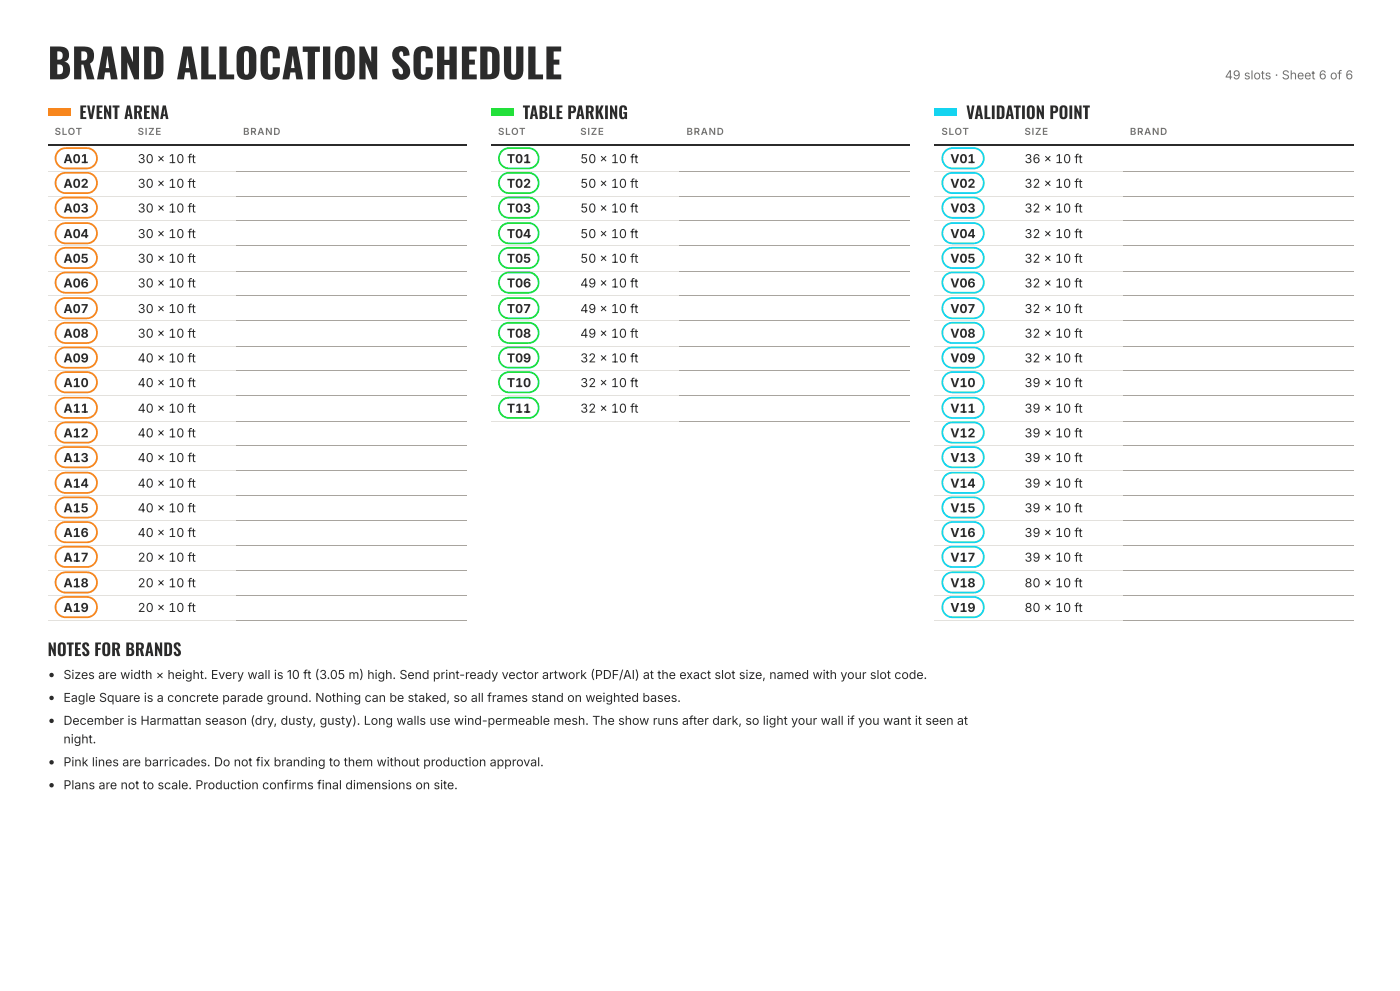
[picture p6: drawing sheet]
<svg xmlns="http://www.w3.org/2000/svg" width="420mm" height="297mm" viewBox="0 0 420 297" stroke-linecap="round" stroke-linejoin="round" font-family="sans-serif">
<g fill="#2b2b2b">
<path d="M14.3 43.4h24.9v.5h-24.9z"/>
<path d="M39.2 43.4h31.7v.5h-31.7z"/>
<path d="M70.9 43.4h69.1v.5h-69.1z"/>
</g>
<g fill="none" stroke="#e3e1dd" stroke-width=".3">
<path d="M14.3 51.5h56.6M14.3 58.9h56.6M14.3 66.3h56.6M14.3 73.7h56.6M14.3 81.4h56.6M14.3 88.8h56.6M14.3 96.2h56.6M14.3 103.8h56.6M14.3 111.3h56.6M14.3 118.7h56.6M14.3 126.3h56.6M14.3 133.7h56.6"/>
<path d="M14.3 141.2h56.6M14.3 148.6h56.6M14.3 156.2h56.6M14.3 163.6h56.6M14.3 171.1h56.6M14.3 178.7h56.6M14.3 186.1h56.6"/>
</g>
<g fill="none" stroke="#a8a49e" stroke-width=".3">
<path d="M70.9 51.5h69.1M70.9 58.9h69.1M70.9 66.3h69.1M70.9 73.7h69.1M70.9 81.4h69.1M70.9 88.8h69.1M70.9 96.2h69.1M70.9 103.8h69.1M70.9 111.3h69.1M70.9 118.7h69.1M70.9 126.3h69.1M70.9 133.7h69.1"/>
<path d="M70.9 141.2h69.1M70.9 148.6h69.1M70.9 156.2h69.1M70.9 163.6h69.1M70.9 171.1h69.1M70.9 178.7h69.1M70.9 186.1h69.1"/>
</g>
<path d="M14.3 32.3h6.9v2.4h-6.9z" fill="#f7861d"/>
<g fill="none" stroke="#f7861d" stroke-width=".53">
<path d="M17.6 45.3l.8-.5 .9-.3h6.8a3 3 0 0 1 3 3 3 3 0 0 1-3 3h-6.4a3 3 0 0 1-2.8-1.8 3 3 0 0 1 .7-3.4zM17.6 52.7l.8-.5 .9-.3h6.8a3 3 0 0 1 3 3 3 3 0 0 1-3 3h-6.4a3 3 0 0 1-2.8-1.8 3 3 0 0 1 .7-3.4zM17.6 60.2l.8-.6 .9-.3h6.8a3 3 0 0 1 3 3 3 3 0 0 1-3 3.1h-6.4a3 3 0 0 1-2.8-1.9 3 3 0 0 1 .7-3.3zM17.6 67.8l.8-.5 .9-.3 6.8-.1a3 3 0 0 1 3 3.1 3 3 0 0 1-3 3h-6.4a3 3 0 0 1-2.8-1.9 3 3 0 0 1 .7-3.3zM17.6 75.2l.8-.5 .9-.3 6.8-.1a3 3 0 0 1 3 3.1 3 3 0 0 1-3 3h-6.4a3 3 0 0 1-2.8-1.8 3 3 0 0 1 .7-3.4zM17.6 82.6l.8-.5 .9-.3h6.8a3 3 0 0 1 3 3 3 3 0 0 1-3 3h-6.4a3 3 0 0 1-2.8-1.8 3 3 0 0 1 .7-3.4zM17.6 90.3l.8-.6 .9-.2 6.8-.1a3 3 0 0 1 3 3.1 3 3 0 0 1-3 3h-6.4a3 3 0 0 1-2.8-1.9 3 3 0 0 1 .7-3.3zM17.6 97.7l.8-.5 .9-.3 6.8-.1a3 3 0 0 1 3 3.1 3 3 0 0 1-3 3h-6.4a3 3 0 0 1-2.8-1.9 3 3 0 0 1 .7-3.3zM17.6 105.1l.8-.5 .9-.3 6.8-.1a3 3 0 0 1 3 3.1 3 3 0 0 1-3 3h-6.4a3 3 0 0 1-2.8-1.8 3 3 0 0 1 .7-3.4zM17.6 112.5l.8-.5 .9-.3h6.8a3 3 0 0 1 3 3 3 3 0 0 1-3 3h-6.4a3 3 0 0 1-2.8-1.8 3 3 0 0 1 .7-3.4zM17.6 120.2l.8-.6 .9-.2 6.8-.1a3 3 0 0 1 3 3.1 3 3 0 0 1-3 3h-6.4a3 3 0 0 1-2.8-1.9 3 3 0 0 1 .7-3.3zM17.6 127.6l.8-.6 .9-.2 6.8-.1a3 3 0 0 1 3 3.1 3 3 0 0 1-3 3h-6.4a3 3 0 0 1-2.8-1.9 3 3 0 0 1 .7-3.3z"/>
<path d="M17.6 135l.8-.5 .9-.3 6.8-.1a3 3 0 0 1 3 3.1 3 3 0 0 1-3 3h-6.4a3 3 0 0 1-2.8-1.8 3 3 0 0 1 .7-3.4zM17.6 142.7l.8-.6 .9-.3h6.8a3 3 0 0 1 3 3.1 3 3 0 0 1-3 3h-6.4a3 3 0 0 1-2.8-1.9 3 3 0 0 1 .7-3.3zM17.6 150.1l.8-.6 .9-.2 6.8-.1a3 3 0 0 1 3 3.1 3 3 0 0 1-3 3h-6.4a3 3 0 0 1-2.8-1.9 3 3 0 0 1 .7-3.3zM17.6 157.5l.8-.6 .9-.2 6.8-.1a3 3 0 0 1 3 3.1 3 3 0 0 1-3 3h-6.4a3 3 0 0 1-2.8-1.9 3 3 0 0 1 .7-3.3zM17.6 164.9l.8-.5 .9-.3 6.8-.1a3 3 0 0 1 3 3.1 3 3 0 0 1-3 3h-6.4a3 3 0 0 1-2.8-1.9 3 3 0 0 1 .7-3.3zM17.6 172.6l.8-.6 .9-.3h6.8a3 3 0 0 1 3 3.1 3 3 0 0 1-3 3h-6.4a3 3 0 0 1-2.8-1.9 3 3 0 0 1 .7-3.3zM17.6 180l.8-.6 .9-.3h6.8a3 3 0 0 1 3 3.1 3 3 0 0 1-3 3h-6.4a3 3 0 0 1-2.8-1.9 3 3 0 0 1 .7-3.3z"/>
</g>
<g fill="#2b2b2b">
<path d="M147.4 43.4h24.6v.5h-24.6z"/>
<path d="M172 43.4h32v.5h-32z"/>
<path d="M204 43.4h69v.5h-69z"/>
</g>
<path d="M147.4 51.5h56.6M147.4 58.9h56.6M147.4 66.3h56.6M147.4 73.7h56.6M147.4 81.4h56.6M147.4 88.8h56.6M147.4 96.2h56.6M147.4 103.8h56.6M147.4 111.3h56.6M147.4 118.7h56.6M147.4 126.3h56.6" fill="none" stroke="#e3e1dd" stroke-width=".3"/>
<path d="M204 51.5h69M204 58.9h69M204 66.3h69M204 73.7h69M204 81.4h69M204 88.8h69M204 96.2h69M204 103.8h69M204 111.3h69M204 118.7h69M204 126.3h69" fill="none" stroke="#a8a49e" stroke-width=".3"/>
<path d="M147.4 32.3h6.9v2.4h-6.9z" fill="#22e03a"/>
<path d="M150.6 45.3l.9-.5 .9-.3h6.2a3 3 0 0 1 3.1 3 3 3 0 0 1-3.1 3h-5.8a3 3 0 0 1-2.8-1.8 3 3 0 0 1 .6-3.4zM150.6 52.7l.9-.5 .9-.3h6.2a3 3 0 0 1 3.1 3 3 3 0 0 1-3.1 3h-5.8a3 3 0 0 1-2.8-1.8 3 3 0 0 1 .6-3.4zM150.6 60.2l.9-.6 .9-.3h6.2a3 3 0 0 1 3.1 3 3 3 0 0 1-3.1 3.1h-5.8a3 3 0 0 1-2.8-1.9 3 3 0 0 1 .6-3.3zM150.6 67.8l.9-.5 .9-.3 6.2-.1a3 3 0 0 1 3.1 3.1 3 3 0 0 1-3.1 3h-5.8a3 3 0 0 1-2.8-1.9 3 3 0 0 1 .6-3.3zM150.6 75.2l.9-.5 .9-.3 6.2-.1a3 3 0 0 1 3.1 3.1 3 3 0 0 1-3.1 3h-5.8a3 3 0 0 1-2.8-1.8 3 3 0 0 1 .6-3.4zM150.6 82.6l.9-.5 .9-.3h6.2a3 3 0 0 1 3.1 3 3 3 0 0 1-3.1 3h-5.8a3 3 0 0 1-2.8-1.8 3 3 0 0 1 .6-3.4zM150.6 90.3l.9-.6 .9-.2 6.2-.1a3 3 0 0 1 3.1 3.1 3 3 0 0 1-3.1 3h-5.8a3 3 0 0 1-2.8-1.9 3 3 0 0 1 .6-3.3zM150.6 97.7l.9-.5 .9-.3 6.2-.1a3 3 0 0 1 3.1 3.1 3 3 0 0 1-3.1 3h-5.8a3 3 0 0 1-2.8-1.9 3 3 0 0 1 .6-3.3zM150.6 105.1l.9-.5 .9-.3 6.2-.1a3 3 0 0 1 3.1 3.1 3 3 0 0 1-3.1 3h-5.8a3 3 0 0 1-2.8-1.8 3 3 0 0 1 .6-3.4zM150.6 112.5l.9-.5 .9-.3h6.2a3 3 0 0 1 3.1 3 3 3 0 0 1-3.1 3h-5.8a3 3 0 0 1-2.8-1.8 3 3 0 0 1 .6-3.4zM150.6 120.2l.9-.6 .9-.2 6.2-.1a3 3 0 0 1 3.1 3.1 3 3 0 0 1-3.1 3h-5.8a3 3 0 0 1-2.8-1.9 3 3 0 0 1 .6-3.3z" fill="none" stroke="#22e03a" stroke-width=".53"/>
<g fill="#2b2b2b">
<path d="M280.5 43.4h24.8v.5h-24.8z"/>
<path d="M305.3 43.4h31.8v.5h-31.8z"/>
<path d="M337.1 43.4h69v.5h-69z"/>
</g>
<g fill="none" stroke="#e3e1dd" stroke-width=".3">
<path d="M280.5 51.5h56.6M280.5 58.9h56.6M280.5 66.3h56.6M280.5 73.7h56.6M280.5 81.4h56.6M280.5 88.8h56.6M280.5 96.2h56.6M280.5 103.8h56.6M280.5 111.3h56.6M280.5 118.7h56.6M280.5 126.3h56.6M280.5 133.7h56.6"/>
<path d="M280.5 141.2h56.6M280.5 148.6h56.6M280.5 156.2h56.6M280.5 163.6h56.6M280.5 171.1h56.6M280.5 178.7h56.6M280.5 186.1h56.6"/>
</g>
<g fill="none" stroke="#a8a49e" stroke-width=".3">
<path d="M337.1 51.5h69M337.1 58.9h69M337.1 66.3h69M337.1 73.7h69M337.1 81.4h69M337.1 88.8h69M337.1 96.2h69M337.1 103.8h69M337.1 111.3h69M337.1 118.7h69M337.1 126.3h69M337.1 133.7h69"/>
<path d="M337.1 141.2h69M337.1 148.6h69M337.1 156.2h69M337.1 163.6h69M337.1 171.1h69M337.1 178.7h69M337.1 186.1h69"/>
</g>
<path d="M280.5 32.3h6.8v2.4h-6.8z" fill="#14d4f0"/>
<g fill="none" stroke="#14d4f0" stroke-width=".53">
<path d="M283.7 45.3l.8-.5 1-.3h6.7a3 3 0 0 1 3.1 3 3 3 0 0 1-3.1 3h-6.3a3 3 0 0 1-2.8-1.8 3 3 0 0 1 .6-3.4zM283.7 52.7l.8-.5 1-.3h6.7a3 3 0 0 1 3.1 3 3 3 0 0 1-3.1 3h-6.3a3 3 0 0 1-2.8-1.8 3 3 0 0 1 .6-3.4zM283.7 60.2l.8-.6 1-.3h6.7a3 3 0 0 1 3.1 3 3 3 0 0 1-3.1 3.1h-6.3a3 3 0 0 1-2.8-1.9 3 3 0 0 1 .6-3.3zM283.7 67.8l.8-.5 1-.3 6.7-.1a3 3 0 0 1 3.1 3.1 3 3 0 0 1-3.1 3h-6.3a3 3 0 0 1-2.8-1.9 3 3 0 0 1 .6-3.3zM283.7 75.2l.8-.5 1-.3 6.7-.1a3 3 0 0 1 3.1 3.1 3 3 0 0 1-3.1 3h-6.3a3 3 0 0 1-2.8-1.8 3 3 0 0 1 .6-3.4zM283.7 82.6l.8-.5 1-.3h6.7a3 3 0 0 1 3.1 3 3 3 0 0 1-3.1 3h-6.3a3 3 0 0 1-2.8-1.8 3 3 0 0 1 .6-3.4zM283.7 90.3l.8-.6 1-.2 6.7-.1a3 3 0 0 1 3.1 3.1 3 3 0 0 1-3.1 3h-6.3a3 3 0 0 1-2.8-1.9 3 3 0 0 1 .6-3.3zM283.7 97.7l.8-.5 1-.3 6.7-.1a3 3 0 0 1 3.1 3.1 3 3 0 0 1-3.1 3h-6.3a3 3 0 0 1-2.8-1.9 3 3 0 0 1 .6-3.3zM283.7 105.1l.8-.5 1-.3 6.7-.1a3 3 0 0 1 3.1 3.1 3 3 0 0 1-3.1 3h-6.3a3 3 0 0 1-2.8-1.8 3 3 0 0 1 .6-3.4zM283.7 112.5l.8-.5 1-.3h6.7a3 3 0 0 1 3.1 3 3 3 0 0 1-3.1 3h-6.3a3 3 0 0 1-2.8-1.8 3 3 0 0 1 .6-3.4zM283.7 120.2l.8-.6 1-.2 6.7-.1a3 3 0 0 1 3.1 3.1 3 3 0 0 1-3.1 3h-6.3a3 3 0 0 1-2.8-1.9 3 3 0 0 1 .6-3.3zM283.7 127.6l.8-.6 1-.2 6.7-.1a3 3 0 0 1 3.1 3.1 3 3 0 0 1-3.1 3h-6.3a3 3 0 0 1-2.8-1.9 3 3 0 0 1 .6-3.3z"/>
<path d="M283.7 135l.8-.5 1-.3 6.7-.1a3 3 0 0 1 3.1 3.1 3 3 0 0 1-3.1 3h-6.3a3 3 0 0 1-2.8-1.8 3 3 0 0 1 .6-3.4zM283.7 142.7l.8-.6 1-.3h6.7a3 3 0 0 1 3.1 3.1 3 3 0 0 1-3.1 3h-6.3a3 3 0 0 1-2.8-1.9 3 3 0 0 1 .6-3.3zM283.7 150.1l.8-.6 1-.2 6.7-.1a3 3 0 0 1 3.1 3.1 3 3 0 0 1-3.1 3h-6.3a3 3 0 0 1-2.8-1.9 3 3 0 0 1 .6-3.3zM283.7 157.5l.8-.6 1-.2 6.7-.1a3 3 0 0 1 3.1 3.1 3 3 0 0 1-3.1 3h-6.3a3 3 0 0 1-2.8-1.9 3 3 0 0 1 .6-3.3zM283.7 164.9l.8-.5 1-.3 6.7-.1a3 3 0 0 1 3.1 3.1 3 3 0 0 1-3.1 3h-6.3a3 3 0 0 1-2.8-1.9 3 3 0 0 1 .6-3.3zM283.7 172.6l.8-.6 1-.3h6.7a3 3 0 0 1 3.1 3.1 3 3 0 0 1-3.1 3h-6.3a3 3 0 0 1-2.8-1.9 3 3 0 0 1 .6-3.3zM283.7 180l.8-.6 1-.3h6.7a3 3 0 0 1 3.1 3.1 3 3 0 0 1-3.1 3h-6.3a3 3 0 0 1-2.8-1.9 3 3 0 0 1 .6-3.3z"/>
</g>
<g fill="#2b2b2b">
<circle cx="15.5" cy="202.5" r=".66"/>
<circle cx="15.5" cy="209.4" r=".66"/>
<circle cx="15.5" cy="216.3" r=".66"/>
<circle cx="15.5" cy="228.7" r=".66"/>
<circle cx="15.5" cy="235.6" r=".66"/>
</g>
<text font-size="12.2" fill="#2b2b2b" x="14.3" y="23.8">BRAND ALLOCATION SCHEDULE</text>
<g font-size="5" fill="#2b2b2b">
<text x="23.8" y="35.7">EVENT ARENA</text>
<text x="156.9" y="35.7">TABLE PARKING</text>
<text x="290" y="35.7">VALIDATION POINT</text>
<text x="14.3" y="196.9">NOTES FOR BRANDS</text>
</g>
<text font-size="3.7" fill="#77736e" x="367.6" y="23.8">49 slots · Sheet 6 of 6</text>
<g font-size="3.7" fill="#2b2b2b">
<text x="19" y="48.9">A01</text>
<text x="41.3" y="48.9">30 × 10 ft</text>
<text x="152.1" y="48.9">T01</text>
<text x="174.2" y="48.9">50 × 10 ft</text>
<text x="285.2" y="48.9">V01</text>
<text x="307.5" y="48.9">36 × 10 ft</text>
<text x="19" y="56.4">A02</text>
<text x="41.3" y="56.4">30 × 10 ft</text>
<text x="152.1" y="56.4">T02</text>
<text x="174.2" y="56.4">50 × 10 ft</text>
<text x="285.2" y="56.4">V02</text>
<text x="307.5" y="56.4">32 × 10 ft</text>
<text x="19" y="63.8">A03</text>
<text x="41.3" y="63.8">30 × 10 ft</text>
<text x="152.1" y="63.8">T03</text>
<text x="174.2" y="63.8">50 × 10 ft</text>
<text x="285.2" y="63.8">V03</text>
<text x="307.5" y="63.8">32 × 10 ft</text>
<text x="19" y="71.4">A04</text>
<text x="41.3" y="71.4">30 × 10 ft</text>
<text x="152.1" y="71.4">T04</text>
<text x="174.2" y="71.4">50 × 10 ft</text>
<text x="285.2" y="71.4">V04</text>
<text x="307.5" y="71.4">32 × 10 ft</text>
<text x="19" y="78.8">A05</text>
<text x="41.3" y="78.8">30 × 10 ft</text>
<text x="152.1" y="78.8">T05</text>
<text x="174.2" y="78.8">50 × 10 ft</text>
<text x="285.2" y="78.8">V05</text>
<text x="307.5" y="78.8">32 × 10 ft</text>
<text x="19" y="86.3">A06</text>
<text x="41.3" y="86.3">30 × 10 ft</text>
<text x="152.1" y="86.3">T06</text>
<text x="174.2" y="86.3">49 × 10 ft</text>
<text x="285.2" y="86.3">V06</text>
<text x="307.5" y="86.3">32 × 10 ft</text>
<text x="19" y="93.9">A07</text>
<text x="41.3" y="93.9">30 × 10 ft</text>
<text x="152.1" y="93.9">T07</text>
<text x="174.2" y="93.9">49 × 10 ft</text>
<text x="285.2" y="93.9">V07</text>
<text x="307.5" y="93.9">32 × 10 ft</text>
<text x="19" y="101.3">A08</text>
<text x="41.3" y="101.3">30 × 10 ft</text>
<text x="152.1" y="101.3">T08</text>
<text x="174.2" y="101.3">49 × 10 ft</text>
<text x="285.2" y="101.3">V08</text>
<text x="307.5" y="101.3">32 × 10 ft</text>
<text x="19" y="108.7">A09</text>
<text x="41.3" y="108.7">40 × 10 ft</text>
<text x="152.1" y="108.7">T09</text>
<text x="174.2" y="108.7">32 × 10 ft</text>
<text x="285.2" y="108.7">V09</text>
<text x="307.5" y="108.7">32 × 10 ft</text>
<text x="19" y="116.2">A10</text>
<text x="41.3" y="116.2">40 × 10 ft</text>
<text x="152.1" y="116.2">T10</text>
<text x="174.2" y="116.2">32 × 10 ft</text>
<text x="285.2" y="116.2">V10</text>
<text x="307.5" y="116.2">39 × 10 ft</text>
<text x="19" y="123.8">A11</text>
<text x="41.3" y="123.8">40 × 10 ft</text>
<text x="152.1" y="123.8">T11</text>
<text x="174.2" y="123.8">32 × 10 ft</text>
<text x="285.2" y="123.8">V11</text>
<text x="307.5" y="123.8">39 × 10 ft</text>
<text x="19" y="131.2">A12</text>
<text x="41.3" y="131.2">40 × 10 ft</text>
<text x="285.2" y="131.2">V12</text>
<text x="307.5" y="131.2">39 × 10 ft</text>
<text x="19" y="138.6">A13</text>
<text x="41.3" y="138.6">40 × 10 ft</text>
<text x="285.2" y="138.6">V13</text>
<text x="307.5" y="138.6">39 × 10 ft</text>
<text x="19" y="146.3">A14</text>
<text x="41.3" y="146.3">40 × 10 ft</text>
<text x="285.2" y="146.3">V14</text>
<text x="307.5" y="146.3">39 × 10 ft</text>
<text x="19" y="153.7">A15</text>
<text x="41.3" y="153.7">40 × 10 ft</text>
<text x="285.2" y="153.7">V15</text>
<text x="307.5" y="153.7">39 × 10 ft</text>
<text x="19" y="161.1">A16</text>
<text x="41.3" y="161.1">40 × 10 ft</text>
<text x="285.2" y="161.1">V16</text>
<text x="307.5" y="161.1">39 × 10 ft</text>
<text x="19" y="168.5">A17</text>
<text x="41.3" y="168.5">20 × 10 ft</text>
<text x="285.2" y="168.5">V17</text>
<text x="307.5" y="168.5">39 × 10 ft</text>
<text x="19" y="176.2">A18</text>
<text x="41.3" y="176.2">20 × 10 ft</text>
<text x="285.2" y="176.2">V18</text>
<text x="307.5" y="176.2">80 × 10 ft</text>
<text x="19" y="183.6">A19</text>
<text x="41.3" y="183.6">20 × 10 ft</text>
<text x="285.2" y="183.6">V19</text>
<text x="307.5" y="183.6">80 × 10 ft</text>
<text x="19" y="203.7">Sizes are width × height. Every wall is 10 ft (3.05 m) high. Send print-ready vector artwork (PDF/AI) at the exact slot size, named with your slot code.</text>
<text x="19" y="210.6">Eagle Square is a concrete parade ground. Nothing can be staked, so all frames stand on weighted bases.</text>
<text x="19" y="217.5">December is Harmattan season (dry, dusty, gusty). Long walls use wind-permeable mesh. The show runs after dark, so light your wall if you want it seen at</text>
<text x="19" y="223">night.</text>
<text x="19" y="229.9">Pink lines are barricades. Do not fix branding to them without production approval.</text>
<text x="19" y="236.8">Plans are not to scale. Production confirms final dimensions on site.</text>
</g>
<g font-size="2.9" fill="#77736e">
<text x="16.4" y="40.5">SLOT</text>
<text x="41.3" y="40.5">SIZE</text>
<text x="73" y="40.5">BRAND</text>
<text x="149.5" y="40.5">SLOT</text>
<text x="174.2" y="40.5">SIZE</text>
<text x="206" y="40.5">BRAND</text>
<text x="282.6" y="40.5">SLOT</text>
<text x="307.5" y="40.5">SIZE</text>
<text x="339.1" y="40.5">BRAND</text>
</g>
</svg>
